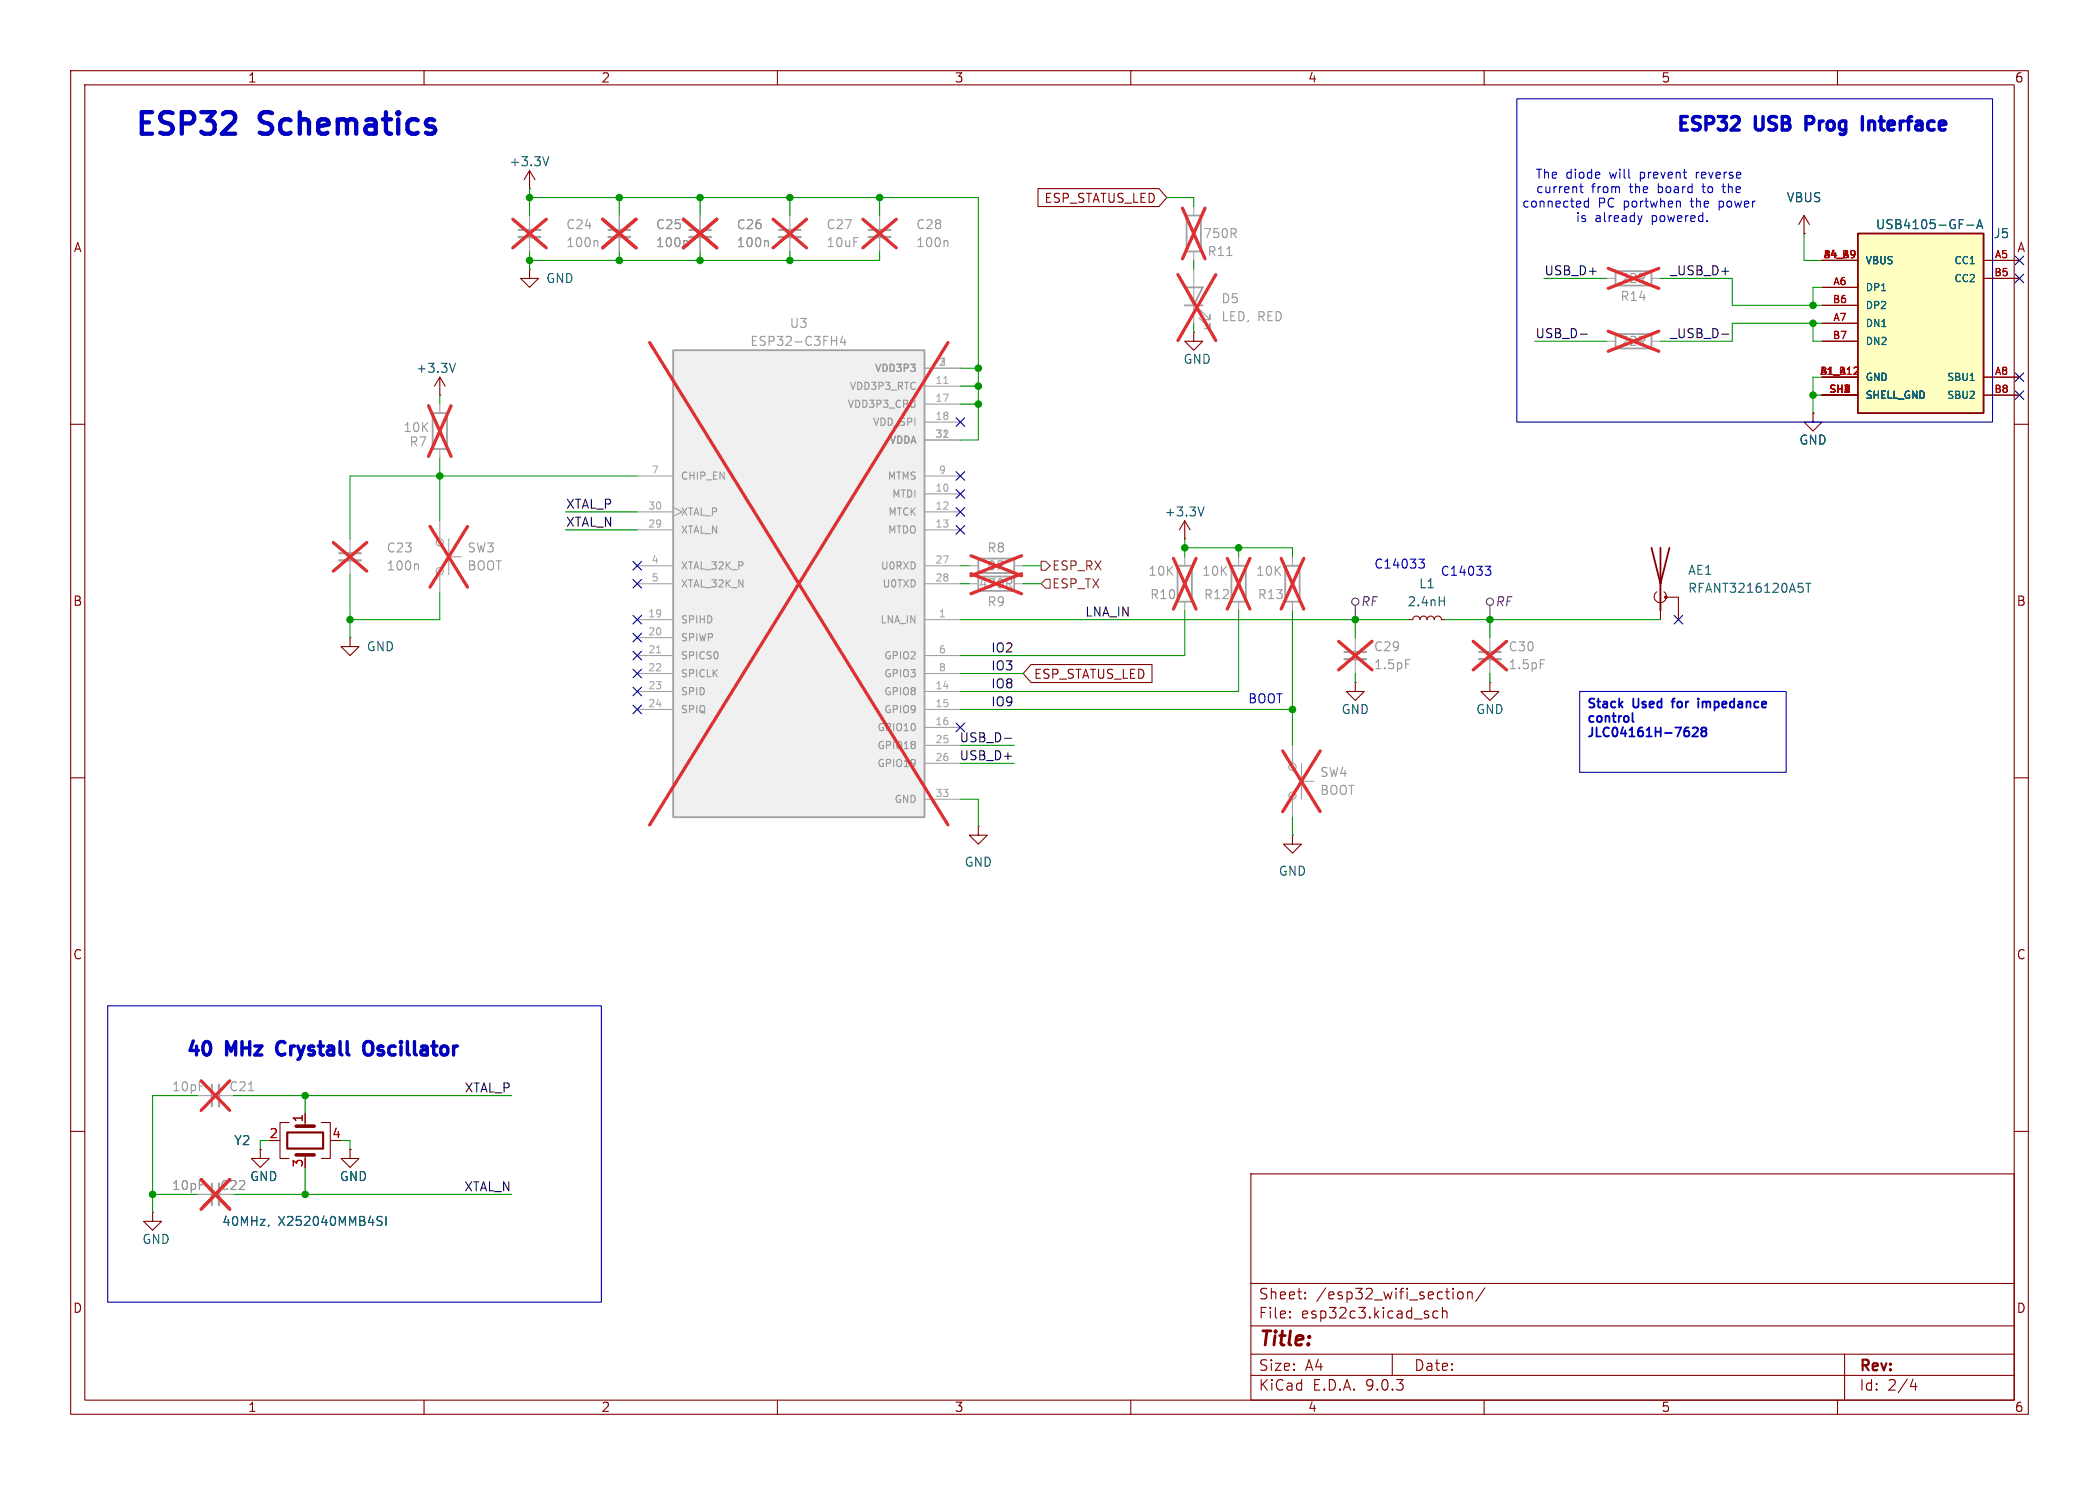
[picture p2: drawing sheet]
<svg xmlns="http://www.w3.org/2000/svg" width="297mm" height="210mm" viewBox="0 0 297 210" stroke-linecap="round" stroke-linejoin="round" font-family="sans-serif">
<g fill="none" stroke="#840000" stroke-width=".15">
<path d="M10 10h277v190h-277zM12 12h273v186h-273zM60 10v2M110 10v2M160 10v2M210 10v2M260 10v2M74.9 38.1v1.3h1.3l-1.3 1.2-1.2-1.2h1.2M74.9 38.1h.1M62.2 55.9h.1M62.2 53.3l-.7 1.3M62.2 53.3l.8 1.3"/>
<path d="M62.2 53.3v2.6M10 60h2M285 60h2M10 110h2M285 110h2M10 160h2M177 166h108v32h-108zM285 160h2M60 198v2M110 198v2M160 198v2M177 194.5h108"/>
<path d="M177 191.5h108M177 187.5h108M177 181.5h108M182.5 186.3h.1l-.1 .1M182.5 186.3v.1M182.5 185.5v.1M182.5 185.5h.1l-.1 .1M184.7 183.6v.1M184.7 183.6h-.1l.1 .1M184.7 182.8v.1M184.7 182.8h-.1l.1 .1M197 191.5v3"/>
<path d="M203.5 185.5l-.5-.1-.3 .3v.4l.2 .2 .1 .1 .5-.1M204.1 185.5a.37 .37 0 0 1 .6 .1v.8M204.1 184.9v1.5M206.4 182.8a.41 .41 0 0 1 .6 .2v.4a.41 .41 0 0 1-.4 .3 .41 .41 0 0 1-.4-.3v-.4zM207.7 182.8a.37 .37 0 0 1 .6 .1v.8M207.7 182.7v1M210 198v2M210.1 182.1l-1.3 2M260 198v2M261 191.5v6.5M270.7 195l-.4 1.1h.9M271 195.6v1"/>
</g>
<path d="M209.3 92.2h3" fill="none" stroke="#a1a1a1" stroke-width=".3"/>
<path d="M209.3 93.2h3" fill="none" stroke="#a1a1a1" stroke-width=".33"/>
<path d="M62.2 57.2v1.2M62.2 63.5v1.3M210.8 90.2v2M210.8 93.2v2.1" fill="none" stroke="#a1a1a1" stroke-width=".15"/>
<path d="M217.9 93.3h.7" fill="none" stroke="#989898" stroke-width=".15"/>
<path d="M60.6 57.4l3.2 7.1M63.8 57.4l-3.2 7.1M208.5 90.7l4.7 4M213.2 90.7l-4.7 4" fill="none" stroke="#e12e31" stroke-width=".46"/>
<path d="M64.4 51.4l-.4 1.2" fill="none" stroke="#006464" stroke-width=".15"/>
<path d="M61.2 58.4h2v5.1h-2z" fill="none" stroke="#a1a1a1" stroke-width=".25"/>
<path d="M262.9 33h17.8v25.4h-17.8z" fill="#ffffc2"/>
<path d="M262.9 33h17.8v25.4h-17.8zM233.7 77.5l1.2 5.1 1.3-5.1M234.9 77.5v8.9" fill="none" stroke="#840000" stroke-width=".25"/>
<g fill="none" stroke="#840000" stroke-width=".15">
<path d="M74.9 26.7h.1M74.9 24.1l-.7 1.3M74.9 24.1l.8 1.3M74.9 24.1v2.6M255.3 33h.1M255.3 30.5l-.8 1.3M255.3 30.5l.7 1.3M255.3 30.5v2.5M257.8 36.8h5.1M280.7 36.8h5M280.7 39.4h5M168.9 47v1.3h1.3l-1.3 1.2-1.3-1.2h1.3"/>
<path d="M168.9 47h.1M256.5 58.4v1.3h-1.2l1.2 1.3 1.3-1.3h-1.3M256.5 58.4h.1M257.8 53.3h5.1M257.8 55.9h5.1M257.8 40.6h5.1M257.8 43.2h5.1M257.8 45.7h5.1M257.8 48.3h5.1M280.7 53.3h5M280.7 55.9h5M167.6 76.2h.1"/>
<path d="M167.6 73.7l-.7 1.2M167.6 73.7l.8 1.2M167.6 73.7v2.5M49.5 90.2v1.2h1.3l-1.3 1.3-1.2-1.3h1.2M49.5 90.2h.1M210.8 96.5v1.3h1.3l-1.3 1.3-1.3-1.3h1.3M210.8 96.5h.1M234.4 83.7a.85 .85 0 0 0-.1 1.2 .85 .85 0 0 0 1.3 0 .85 .85 0 0 0-.1-1.2M234.9 82.6v5M235.7 84.5h1.8v3.1M138.4 116.8v1.3h1.3l-1.3 1.3-1.2-1.3h1.2M138.4 116.8h.1"/>
<path d="M182.9 118.1v1.3h1.2l-1.2 1.3-1.3-1.3h1.3M182.9 118.1h.1M40.9 158.8h-1.3v5h1.3M43.2 157.5v1.3M45.5 158.8h1.2v5h-1.2M21.6 171.5v1.2h1.3l-1.3 1.3-1.3-1.3h1.3M21.6 171.5h.1M36.8 162.6v1.2h1.3l-1.3 1.3-1.2-1.3h1.2M36.8 162.6h.1M39.4 161.3h.2M43.2 163.3v.5M49.5 162.6v1.2h1.3l-1.3 1.3-1.2-1.3h1.2"/>
<path d="M49.5 162.6h.1"/>
</g>
<path d="M77.7 22.2l-.5 1.2M278.3 31.8h1M279.7 32.3l.4-1.2 .4 1.2M279.8 32h.6M278.8 53.8h.6M170.4 71.7l-.5 1.3M255.5 82.5h.7M255.9 82.5v1.3M38 173.2l-.1 .3M53.6 172.6l.3 .2 .2 .3-.3 .2h-.3M53.6 172l.5 .1M54.6 172v1.3" fill="none" stroke="#006464" stroke-width=".15"/>
<path d="M262.3 53h.6M262.9 52v.4" fill="none" stroke="#a90000" stroke-width=".15"/>
<path d="M73.4 32.5h3.1M86.1 32.5h3.1M97.5 32.5h3.1M110.2 32.5h3.1M48 78.2h3.1M190.2 92.2h3.1M30 153.4v3.1M30 167.4v3" fill="none" stroke="#a1a1a1" stroke-width=".3"/>
<path d="M73.4 33.5h3.1M86.1 33.5h3.1M97.5 33.5h3.1M110.2 33.5h3.1M48 79.2h3.1M190.2 93.2h3.1M31 153.4v3.1M31 167.4v3" fill="none" stroke="#a1a1a1" stroke-width=".33"/>
<g fill="none" stroke="#a1a1a1" stroke-width=".15">
<path d="M74.9 30.5v2M74.9 33.5v2.1M87.6 30.5v2M87.6 33.5v2.1M99.1 30.5v2M99.1 33.5v2.1M111.8 30.5v2M111.8 33.5v2.1M168.9 29.2v1.3M168.9 35.6v1.2M168.9 38.1v7.6M227.3 39.4h1.3"/>
<path d="M233.7 39.4h1.2M169.7 45l1.5 1.5v-.8v.8h-.8M169.7 43.7l1.5 1.5v-.7v.7h-.8M227.3 48.3h1.3M233.7 48.3h1.2M49.5 76.2v2M49.5 79.2v2.1M62.2 73.7v2.5M63.5 78.7h1.8M63.5 76.2v5.1M167.6 78.7v1.3M175.3 78.7v1.3"/>
<path d="M182.9 78.7v1.3M62.2 81.3v2.5M137.2 80h1.2M137.2 82.6h1.2M143.5 80h1.3M143.5 82.6h1.3M167.6 85.1v1.3M175.3 85.1v1.3M182.9 85.1v1.3M191.8 90.2v2M191.8 93.2v2.1M182.9 105.4v2.6"/>
<path d="M182.9 113v2.6M184.1 110.5h1.8M184.1 108v5M27.9 154.9h2.1M31 154.9h2M27.9 168.9h2.1"/>
<circle cx="62.2" cy="76.7" r=".51"/>
<circle cx="62.2" cy="80.8" r=".51"/>
<circle cx="182.9" cy="112.5" r=".51"/>
<circle cx="182.9" cy="108.5" r=".51"/>
</g>
<path d="M84.4 34l.2 .2v.7M97.1 34l.2 .2v.7M108.5 34l.2 .2v.7M173.6 36.1h.7M59 79.7l.2 .2v.7M198.9 93.3h.6M35.2 154.2h.7" fill="none" stroke="#989898" stroke-width=".15"/>
<g fill="none" stroke="#e12e31" stroke-width=".46">
<path d="M72.6 31l4.7 4M77.3 31l-4.7 4M85.3 31l4.7 4M90 31l-4.7 4M96.7 31l4.7 4M101.4 31l-4.7 4M109.4 31l4.7 4M114.1 31l-4.7 4M166.7 38.8l5.3 9.4M167.3 29.4l3.2 7.2M170.5 29.4l-3.2 7.2M172 38.8l-5.3 9.4"/>
<path d="M227.6 38l7.1 2.8M234.7 38l-7.1 2.8M227.6 46.8l7.1 2.9M234.7 46.8l-7.1 2.9M47.2 76.7l4.7 4.1M51.9 76.7l-4.7 4.1M60.8 74.4l5.4 8.6M66.2 74.4l-5.4 8.6M137.4 78.6l7.2 2.8M144.6 78.6l-7.2 2.8M166 79l3.2 7.1M169.2 79l-3.2 7.1"/>
<path d="M173.7 79l3.2 7.1M176.9 79l-3.2 7.1M181.3 79l3.2 7.1M184.5 79l-3.2 7.1M137.4 81.1l7.2 2.9M144.6 81.1l-7.2 2.9M189.4 90.7l4.7 4M194.1 90.7l-4.7 4M181.5 106.2l5.3 8.6M186.8 106.2l-5.3 8.6M28.5 152.8l4 4.2M32.5 152.8l-4 4.2"/>
<path d="M28.5 166.8l4 4.2M32.5 166.8l-4 4.2"/>
</g>
<path d="M167.9 30.5h2v5.1h-2zM228.6 38.4h5.1v2h-5.1zM167.6 40.6h2.6l-1.3 2.6zM167.6 43.2h2.6M228.6 47.2h5.1v2.1h-5.1zM138.4 79h5.1v2h-5.1zM138.4 81.5h5.1v2.1h-5.1zM166.6 80h2.1v5.1h-2.1zM174.2 80h2.1v5.1h-2.1zM181.9 80h2v5.1h-2z" fill="none" stroke="#a1a1a1" stroke-width=".25"/>
<circle cx="235.7" cy="84.5" r=".18" fill="#840000" stroke="#840000" stroke-width=".15"/>
<path d="M41.9 159.3h2.5M41.9 163.3h2.5" fill="none" stroke="#840000" stroke-width=".51"/>
<path d="M40.6 160.1h5.1v2.3h-5.1z" fill="none" stroke="#840000" stroke-width=".3"/>
<path d="M95.2 49.5h35.6v66.1h-35.6z" fill="#f0f0f0"/>
<path d="M95.2 49.5h35.6v66.1h-35.6z" fill="none" stroke="#a1a1a1" stroke-width=".25"/>
<g fill="none" stroke="#a1a1a1" stroke-width=".15">
<path d="M87.6 30.5v2M87.6 33.5v2.1M99.1 30.5v2M99.1 33.5v2.1M124.5 30.5v2M124.5 33.5v2.1M130.8 52.1h5.1M130.8 54.6h5.1M130.8 57.2h5.1M130.8 59.7h5.1M90.2 67.3h5M90.2 72.4h5"/>
<path d="M90.2 74.9h5M95.2 71.8l1.3 .6-1.3 .6M130.8 67.3h5.1M130.8 72.4h5.1M130.8 74.9h5.1M130.8 62.2h5.1M130.8 69.9h5.1M90.2 80h5M90.2 82.6h5M90.2 87.6h5M90.2 90.2h5M90.2 92.7h5"/>
<path d="M90.2 95.3h5M90.2 97.8h5M130.8 80h5.1M130.8 82.6h5.1M130.8 87.6h5.1M130.8 92.7h5.1M130.8 95.3h5.1M130.8 97.8h5.1M90.2 100.3h5M130.8 100.3h5.1M130.8 102.9h5.1M130.8 105.4h5.1"/>
<path d="M130.8 108h5.1M130.8 113h5.1M27.9 168.9h2.1"/>
</g>
<path d="M133.5 54.2h.6M92.9 92.3h.6" fill="none" stroke="#aaa" stroke-width=".15"/>
<path d="M97.1 34l.2 .2v.7M108.5 34l.2 .2v.7M133.9 34l.2 .2v.7M117.7 48.2h.7M118.4 47.6v1.2M119.2 47.5l-.3 .9h.8M119.5 48v.8" fill="none" stroke="#989898" stroke-width=".15"/>
<path d="M85.3 31l4.7 4M90 31l-4.7 4M96.7 31l4.7 4M101.4 31l-4.7 4M122.1 31l4.7 4M126.8 31l-4.7 4M91.9 48.4l42.2 68.3M134.1 48.4l-42.2 68.3M28.5 166.8l4 4.2M32.5 166.8l-4 4.2" fill="none" stroke="#e12e31" stroke-width=".46"/>
<g fill="none" stroke="#840000" stroke-width=".15">
<path d="M146.9 26.7h17.1l1.1 1.2-1.1 1.3h-17.1zM255.3 33h.1M257.8 36.8h5.1M280.7 36.8h5M280.7 39.4h5M256.5 58.4h.1M257.8 53.3h5.1M257.8 55.9h5.1M257.8 40.6h5.1M257.8 43.2h5.1M257.8 45.7h5.1M257.8 48.3h5.1"/>
<path d="M280.7 53.3h5M280.7 55.9h5M145.9 94h17.1v2.5h-17.1l-1.1-1.2zM191.8 96.5v1.3h1.2l-1.2 1.3-1.3-1.3h1.3M191.8 96.5h.1M199.4 87.6h.5a.51 .51 0 0 1 .5-.5 .51 .51 0 0 1 .5 .5 .51 .51 0 0 1 .5-.5 .51 .51 0 0 1 .5 .5 .51 .51 0 0 1 .5-.5 .51 .51 0 0 1 .5 .5 .51 .51 0 0 1 .6-.5 .51 .51 0 0 1 .5 .5h.5M43.2 157.5v1.3M36.8 162.6h.1M49.5 162.6h.1"/>
</g>
<path d="M278.3 31.8h1M279.7 32.3l.4-1.2 .4 1.2M279.8 32h.6M278.8 53.8h.6M203.7 85h.7M204.4 84.4v1.3M38 173.2l-.1 .3M53.6 172.6l.3 .2 .2 .3-.3 .2h-.3M53.6 172l.5 .1M54.6 172v1.3" fill="none" stroke="#006464" stroke-width=".15"/>
<path d="M122.9 32.5h3.1" fill="none" stroke="#a1a1a1" stroke-width=".3"/>
<path d="M122.9 33.5h3.1" fill="none" stroke="#a1a1a1" stroke-width=".33"/>
<g fill="none" stroke="#484848" stroke-width=".15">
<path d="M191.8 85.6v2M210.8 85.6v2"/>
<circle cx="191.8" cy="85.1" r=".51"/>
<circle cx="210.8" cy="85.1" r=".51"/>
</g>
<path d="M147.3 79.4h.7l.6 .6-.6 .6h-.7zM148 81.9h.6v1.3h-.6l-.7-.6z" fill="none" stroke="#725600" stroke-width=".15"/>
<path d="M223.6 47.3h1M243.6 47.3h1M142.1 104.4h1" fill="none" stroke="#0f0f0f" stroke-width=".15"/>
<g fill="none" stroke="#009600" stroke-width=".15">
<path d="M74.9 26.7v3.8M74.9 35.6v2.5M74.9 27.9h63.5v34.3h-2.5M87.6 27.9v2.6M87.6 35.6v1.2M99.1 27.9v2.6M99.1 35.6v1.2M111.8 27.9v2.6M111.8 35.6v1.2M124.5 35.6v1.2h-49.6M124.5 27.9v2.6M165.1 27.9h3.8v1.3"/>
<path d="M168.9 36.8v1.3M218.4 39.4h8.9M234.9 39.4h10.2v3.8h12.7M255.3 33v3.8h2.5M62.2 55.9v1.3M135.9 52.1h2.5M135.9 57.2h2.5M135.9 54.6h2.5M168.9 45.7v1.3M217.2 48.3h10.1M256.5 45.7v2.6h1.3M256.5 55.9h1.3"/>
<path d="M257.8 45.7h-12.7v2.6h-10.2M257.8 40.6h-1.3v2.6M257.8 53.3h-1.3v5.1M62.2 64.8v8.9M80 74.9h10.2M80 72.4h10.2M90.2 67.3h-40.7v8.9M167.6 77.5h15.3v1.2M167.6 76.2v2.5M175.3 77.5v1.2M49.5 81.3v8.9M62.2 83.8v3.8h-12.7"/>
<path d="M135.9 82.6h1.3M135.9 80h1.3M135.9 87.6h63.5M135.9 95.3h8.9M144.8 82.6h2.5M144.8 80h2.5M167.6 86.4v6.3h-31.7M175.3 86.4v11.4h-39.4M182.9 86.4v19M191.8 87.6v2.6M191.8 95.3v1.2M204.5 87.6h30.4"/>
<path d="M210.8 87.6v2.6M210.8 95.3v1.2M135.9 113h2.5v3.8M135.9 100.3h47M135.9 108h7.6M135.9 105.4h7.6M182.9 115.6v2.5M27.9 154.9h-6.3v16.6M33 154.9h39.4M43.2 154.9v2.6M21.6 168.9h6.3M33 168.9h39.4"/>
<path d="M38.1 161.3h-1.3v1.3M43.2 165.1v3.8M48.3 161.3h1.2v1.3"/>
</g>
<g fill="none" stroke="#000084" stroke-width=".15">
<path d="M285.1 38.8l1.3 1.2M285.1 36.2l1.3 1.2M286.4 38.8l-1.3 1.2M286.4 36.2l-1.3 1.2M135.3 59.1l1.2 1.2M136.5 59.1l-1.2 1.2M285.1 55.3l1.3 1.2M285.1 52.7l1.3 1.2M286.4 55.3l-1.3 1.2M286.4 52.7l-1.3 1.2M89.6 79.4l1.2 1.2M90.8 79.4l-1.2 1.2"/>
<path d="M135.3 71.8l1.2 1.2M135.3 66.7l1.2 1.2M135.3 69.2l1.2 1.3M135.3 74.3l1.2 1.2M136.5 71.8l-1.2 1.2M136.5 66.7l-1.2 1.2M136.5 69.2l-1.2 1.3M136.5 74.3l-1.2 1.2M89.6 87l1.2 1.2M89.6 99.7l1.2 1.2M89.6 89.6l1.2 1.2M89.6 97.2l1.2 1.2"/>
<path d="M89.6 94.6l1.2 1.3M89.6 81.9l1.2 1.3M89.6 92.1l1.2 1.2M90.8 87l-1.2 1.2M90.8 99.7l-1.2 1.2M90.8 89.6l-1.2 1.2M90.8 97.2l-1.2 1.2M90.8 94.6l-1.2 1.3M90.8 81.9l-1.2 1.3M90.8 92.1l-1.2 1.2M236.9 87l1.2 1.2M238.1 87l-1.2 1.2"/>
<path d="M135.3 102.3l1.2 1.2M136.5 102.3l-1.2 1.2"/>
</g>
<g fill="none" stroke="#0000c2" stroke-width=".15">
<path d="M214.6 14h67.3v45.7h-67.3zM223.5 26.4h.5M223.7 26v1.1l.1 .1h.2M224.8 28v1.3M224.8 28.5l-.4-.1-.2 .3v.3l.1 .2h.5M232.3 30.5l-.3 .8M237.6 28.4l.2 .2v.7M241.5 31.2v.1M243.7 26.4h.4M243.8 26l.1 1.2M200.8 79.1h.7l-.4 .5 .4 .1v.4l-.2 .2h-.4M210.1 80.1h.8l-.4 .5 .4 .1v.4l-.2 .3h-.4"/>
<path d="M223.5 97.8h29.2v11.4h-29.2zM15.2 142.2h69.9v42h-69.9z"/>
</g>
<g fill="none" stroke="#0000c2" stroke-width=".25">
<path d="M225.6 98.9l-.5-.1-.2 .1M226.2 98.8v1.1M229.1 98.8v1.3M231.1 98.8v1M231.8 98.8v1M235.1 98.8v1.3M236.5 99.2h.5M237 98.8l-.3 .1v.1M240.3 98.8v.1M240.3 99.2v.9M245.4 98.8v1.3M225.3 102.9v.9"/>
<path d="M225.9 102.9v1.2M228.3 100.8v1.1M229.7 102.8l-.3 .9M230.9 102.9v1.2M231 100.8v1.1l.2 .2M232.4 102.9l-.4 .1M233.2 103.1l.1-.2v1.2M234.3 102.9v1.2M235 102.9v1.2M237 102.9h.9l-.6 1.2M238.9 102.9l-.4 .1M239.5 103l.2-.1h.3l.2 .1v.2v.2l-.7 .7h.7"/>
<path d="M241 103.4l-.3-.2 .3-.3h.2l.3 .2-.3 .3M241 103.4l-.3 .3 .1 .3 .2 .1h.3l.2-.2v-.2l-.3-.3M241 103.4h.2"/>
</g>
<path d="M245.9 16.6a.52 .52 0 0 1 .1 .7l-1.1 1.1h1.2M255.5 17.5h.8M256.3 16.5h-.8v1.9M263.5 16.5v1.9M264.4 17.1v1.3M265 17.1h-.3l-.3 .2M39.8 147.3a1.03 1.03 0 0 0-.7 .9 1.03 1.03 0 0 0 .7 1M51.6 147.6a.64 .64 0 0 1 .7-.3 .64 .64 0 0 1 .5 .6v.7a.64 .64 0 0 1-.7 .6 .64 .64 0 0 1-.6-.6z" fill="none" stroke="#0000c2" stroke-width=".48"/>
<path d="M31.4 18.9h1.9M33.1 16.2l.2 .2-.2 .8" fill="none" stroke="#0000c2" stroke-width=".61"/>
<path d="M262.3 53h.6M262.9 52v.4" fill="none" stroke="#a90000" stroke-width=".15"/>
<g fill="#009600" stroke="#009600" stroke-width=".15">
<circle cx="138.4" cy="57.2" r=".46"/>
<circle cx="138.4" cy="54.6" r=".46"/>
<circle cx="138.4" cy="52.1" r=".46"/>
<circle cx="99.1" cy="27.9" r=".46"/>
<circle cx="99.1" cy="36.8" r=".46"/>
<circle cx="111.8" cy="27.9" r=".46"/>
<circle cx="111.8" cy="36.8" r=".46"/>
<circle cx="124.5" cy="27.9" r=".46"/>
<circle cx="256.5" cy="55.9" r=".46"/>
<circle cx="256.5" cy="43.2" r=".46"/>
<circle cx="256.5" cy="45.7" r=".46"/>
<circle cx="167.6" cy="77.5" r=".46"/>
<circle cx="49.5" cy="87.6" r=".46"/>
<circle cx="43.2" cy="154.9" r=".46"/>
<circle cx="43.2" cy="168.9" r=".46"/>
<circle cx="21.6" cy="168.9" r=".46"/>
<circle cx="87.6" cy="27.9" r=".46"/>
<circle cx="74.9" cy="36.8" r=".46"/>
<circle cx="87.6" cy="36.8" r=".46"/>
<circle cx="62.2" cy="67.3" r=".46"/>
<circle cx="74.9" cy="27.9" r=".46"/>
<circle cx="182.9" cy="100.3" r=".46"/>
<circle cx="191.8" cy="87.6" r=".46"/>
<circle cx="210.8" cy="87.6" r=".46"/>
<circle cx="175.3" cy="77.5" r=".46"/>
</g>
<g font-size="4.2" fill="#0000c2">
<text x="18.7" y="20">ESP32</text>
<text x="36.8" y="20">Schematics</text>
</g>
<text font-size="2.8" fill="#840000" x="178" y="190.9">Title:</text>
<g font-size="2.7" fill="#0000c2">
<text x="236.9" y="19.2">ESP32</text>
<text x="248.4" y="19.2">USB</text>
<text x="256.7" y="19.2">Prog</text>
<text x="265.7" y="19.2">Interface</text>
<text x="26" y="150">40</text>
<text x="32.1" y="150">MHz</text>
<text x="40.4" y="150">Crystall</text>
<text x="53.7" y="150">Oscillator</text>
</g>
<g font-size="2.1" fill="#840000">
<text x="178" y="184">Sheet:</text>
<text x="186.2" y="184">/esp32_wifi_section/</text>
<text x="178" y="186.7">File:</text>
<text x="184.1" y="186.7">esp32c3.kicad_sch</text>
<text x="178" y="196.9">KiCad</text>
<text x="178" y="194.1">Size:</text>
<text x="184.7" y="194.1">A4</text>
<text x="185.7" y="196.9">E.D.A.</text>
<text x="193.3" y="196.9">9.0.3</text>
<text x="200" y="194.1">Date:</text>
<text x="263" y="194.3">Rev:</text>
<text x="263" y="196.9">Id:</text>
<text x="267.1" y="196.9">2/4</text>
</g>
<g font-size="1.8" fill="#840000">
<text x="35" y="11.9">1</text>
<text x="85" y="11.9">2</text>
<text x="135" y="11.9">3</text>
<text x="185" y="11.9">4</text>
<text x="235" y="11.9">5</text>
<text x="285" y="11.9">6</text>
<text x="147.7" y="28.9">ESP_STATUS_LED</text>
<text x="10.3" y="35.9">A</text>
<text x="285.3" y="35.9">A</text>
<text x="10.3" y="85.9">B</text>
<text x="285.3" y="85.9">B</text>
<text x="146.2" y="96.2">ESP_STATUS_LED</text>
<text x="10.3" y="135.9">C</text>
<text x="285.3" y="135.9">C</text>
<text x="10.3" y="185.9">D</text>
<text x="285.3" y="185.9">D</text>
<text x="35" y="199.9">1</text>
<text x="85" y="199.9">2</text>
<text x="135" y="199.9">3</text>
<text x="185" y="199.9">4</text>
<text x="235" y="199.9">5</text>
<text x="285" y="199.9">6</text>
</g>
<g font-size="1.8" fill="#006464">
<text x="72" y="23.7">+3.3V</text>
<text x="252.7" y="28.8">VBUS</text>
<text x="265.3" y="32.6">USB4105-GF-A</text>
<text x="282" y="33.9">J5</text>
<text x="77.2" y="40.2">GND</text>
<text x="58.8" y="52.9">+3.3V</text>
<text x="167.4" y="51.7">GND</text>
<text x="254.5" y="63.1">GND</text>
<text x="164.7" y="73.3">+3.3V</text>
<text x="200.7" y="83.4">L1</text>
<text x="238.8" y="81.5">AE1</text>
<text x="199.1" y="86">2.4nH</text>
<text x="238.8" y="84">RFANT3216120A5T</text>
<text x="51.8" y="92.3">GND</text>
<text x="189.7" y="101.2">GND</text>
<text x="208.8" y="101.2">GND</text>
<text x="136.4" y="122.8">GND</text>
<text x="180.8" y="124.1">GND</text>
<text x="33" y="162.2">Y2</text>
<text x="35.3" y="167.2">GND</text>
<text x="48" y="167.2">GND</text>
<text x="31.3" y="173.6">40MHz,</text>
<text x="39.4" y="173.6">X252040MMB4SI</text>
<text x="20" y="176.1">GND</text>
</g>
<g font-size="1.8" fill="#0000c2">
<text x="215.3" y="29.6">connected</text>
<text x="217.2" y="25.5">The</text>
<text x="217.3" y="27.5">current</text>
<text x="221.6" y="25.5">diode</text>
<text x="225.2" y="27.5">from</text>
<text x="226.1" y="29.6">PC</text>
<text x="227.9" y="25.5">will</text>
<text x="229.8" y="29.6">portwhen</text>
<text x="230.7" y="27.5">the</text>
<text x="232.3" y="25.5">prevent</text>
<text x="234.9" y="27.5">board</text>
<text x="239.5" y="29.6">the</text>
<text x="240.4" y="25.5">reverse</text>
<text x="241.4" y="27.5">to</text>
<text x="243.7" y="29.6">power</text>
<text x="244.5" y="27.5">the</text>
<text x="222.9" y="31.6">is</text>
<text x="225.7" y="31.6">already</text>
<text x="233.8" y="31.6">powered.</text>
<text x="194.4" y="80.6">C14033</text>
<text x="203.8" y="81.6">C14033</text>
<text x="176.5" y="99.7">BOOT</text>
<text x="224.5" y="100.8">Stack</text>
<text x="231.1" y="100.8">Used</text>
<text x="237.2" y="100.8">for</text>
<text x="241.4" y="100.8">impedance</text>
<text x="224.5" y="102.8">control</text>
<text x="224.5" y="104.9">JLC04161H-7628</text>
</g>
<g font-size="1.8" fill="#989898">
<text x="80" y="35.2">100n</text>
<text x="80" y="32.6">C24</text>
<text x="92.7" y="35.2">100n</text>
<text x="92.7" y="32.6">C25</text>
<text x="104.1" y="35.2">100n</text>
<text x="104.1" y="32.6">C26</text>
<text x="116.8" y="32.6">C27</text>
<text x="116.8" y="35.2">10uF</text>
<text x="129.5" y="35.2">100n</text>
<text x="129.5" y="32.6">C28</text>
<text x="170.2" y="33.9">750R</text>
<text x="170.8" y="36.4">R11</text>
<text x="229.2" y="40.2">22R</text>
<text x="111.7" y="46.6">U3</text>
<text x="172.7" y="43.1">D5</text>
<text x="172.7" y="45.6">LED,</text>
<text x="178" y="45.6">RED</text>
<text x="229.2" y="42.8">R14</text>
<text x="106.1" y="49.1">ESP32-C3FH4</text>
<text x="229.2" y="49.1">22R</text>
<text x="57" y="61.3">10K</text>
<text x="57.8" y="63.3">R7</text>
<text x="54.6" y="80.9">100n</text>
<text x="54.6" y="78.3">C23</text>
<text x="66" y="78.3">SW3</text>
<text x="66" y="80.9">BOOT</text>
<text x="138.4" y="83.4">470R</text>
<text x="139.6" y="78.3">R8</text>
<text x="139.6" y="80.9">0R</text>
<text x="162.4" y="81.6">10K</text>
<text x="170" y="81.6">10K</text>
<text x="177.6" y="81.6">10K</text>
<text x="139.6" y="86">R9</text>
<text x="162.6" y="84.9">R10</text>
<text x="170.3" y="84.9">R12</text>
<text x="177.9" y="84.9">R13</text>
<text x="194.3" y="92.3">C29</text>
<text x="194.3" y="94.8">1.5pF</text>
<text x="213.4" y="92.3">C30</text>
<text x="213.4" y="94.8">1.5pF</text>
<text x="186.7" y="110.1">SW4</text>
<text x="186.7" y="112.6">BOOT</text>
<text x="24.2" y="154.5">10pF</text>
<text x="32.3" y="154.5">C21</text>
<text x="24.2" y="168.5">10pF</text>
</g>
<g font-size="1.8" fill="#0f0f0f">
<text x="218.4" y="39">USB_D+</text>
<text x="236.2" y="39">_USB_D+</text>
<text x="217.2" y="47.9">USB_D-</text>
<text x="236.2" y="47.9">_USB_D-</text>
<text x="80" y="72">XTAL_P</text>
<text x="80" y="74.6">XTAL_N</text>
<text x="153.5" y="87.3">LNA_IN</text>
<text x="140.2" y="92.4">IO2</text>
<text x="140.2" y="94.9">IO3</text>
<text x="140.2" y="100">IO9</text>
<text x="140.2" y="97.4">IO8</text>
<text x="135.7" y="105.1">USB_D-</text>
<text x="135.7" y="107.6">USB_D+</text>
<text x="65.7" y="154.6">XTAL_P</text>
<text x="65.6" y="168.6">XTAL_N</text>
</g>
<g font-size="1.8" fill="#725600">
<text x="148.8" y="83.4">ESP_TX</text>
<text x="148.8" y="80.9">ESP_RX</text>
</g>
<g font-size="1.8" fill="#840084">
<text x="192.5" y="86">RF</text>
<text x="211.5" y="86">RF</text>
</g>
<g font-size="1.8" fill="#a90000">
<text x="38" y="161">2</text>
<text x="42.9" y="158.8" transform="rotate(-90 42.9 158.8)">1</text>
<text x="46.9" y="161">4</text>
<text x="42.9" y="165.2" transform="rotate(-90 42.9 165.2)">3</text>
</g>
<text font-size="1.8" fill="#a1a1a1" x="31.1" y="168.5">C22</text>
<g font-size="1.4" fill="#a90000">
<text x="257.9" y="36.6">A4_B9</text>
<text x="257.9" y="36.6">B</text>
<text x="259.3" y="40.4">A6</text>
<text x="260.4" y="36.6">A</text>
<text x="282.1" y="39.1">B5</text>
<text x="282.2" y="36.6">A5</text>
<text x="259.2" y="42.9">B6</text>
<text x="259.3" y="45.5">A7</text>
<text x="257.4" y="53.1">A1_B12</text>
<text x="257.4" y="53.1">B</text>
<text x="259.2" y="48">B7</text>
<text x="260" y="53.1">A</text>
<text x="282.2" y="53.1">A8</text>
<text x="258.7" y="55.6">SH1</text>
<text x="260.7" y="55.6">2</text>
<text x="282.1" y="55.6">B8</text>
</g>
<g font-size="1.4" fill="#006464">
<text x="263.9" y="37.6">VBUS</text>
<text x="263.9" y="41.4">DP1</text>
<text x="276.4" y="37.6">CC1</text>
<text x="276.4" y="40.1">CC2</text>
<text x="263.9" y="43.9">DP2</text>
<text x="263.9" y="46.5">DN1</text>
<text x="263.9" y="49">DN2</text>
<text x="263.9" y="54.1">GND</text>
<text x="263.9" y="56.6">SHELL_GND</text>
<text x="275.4" y="54.1">SBU1</text>
<text x="275.4" y="56.6">SBU2</text>
</g>
<g font-size="1.4" fill="#989898">
<text x="123.7" y="52.8">VDD3P3</text>
<text x="119.8" y="57.9">VDD3P3_CPU</text>
<text x="120.1" y="55.3">VDD3P3_RTC</text>
<text x="123.4" y="60.4">VDD_SPI</text>
<text x="125.8" y="63">VDDA</text>
<text x="96.3" y="68">CHIP_EN</text>
<text x="125.5" y="68">MTMS</text>
<text x="126.1" y="70.6">MTDI</text>
<text x="96.3" y="73.1">XTAL_P</text>
<text x="96.3" y="75.7">XTAL_N</text>
<text x="125.5" y="75.7">MTDO</text>
<text x="125.6" y="73.1">MTCK</text>
<text x="96.3" y="80.7">XTAL_32K_P</text>
<text x="96.3" y="83.3">XTAL_32K_N</text>
<text x="124.5" y="80.7">U0RXD</text>
<text x="124.8" y="83.3">U0TXD</text>
<text x="96.3" y="88.4">SPIHD</text>
<text x="124.5" y="88.4">LNA_IN</text>
<text x="96.3" y="90.9">SPIWP</text>
<text x="96.3" y="93.4">SPICS0</text>
<text x="96.3" y="96">SPICLK</text>
<text x="125" y="93.4">GPIO2</text>
<text x="125" y="96">GPIO3</text>
<text x="96.3" y="98.5">SPID</text>
<text x="96.3" y="101.1">SPIQ</text>
<text x="125" y="98.5">GPIO8</text>
<text x="125" y="101.1">GPIO9</text>
<text x="124" y="103.6">GPIO10</text>
<text x="124" y="106.1">GPIO18</text>
<text x="124" y="108.7">GPIO19</text>
<text x="126.4" y="113.8">GND</text>
</g>
<g font-size="1.4" fill="#aaa">
<text x="132.7" y="51.8">2</text>
<text x="132.3" y="54.4">11</text>
<text x="132.3" y="56.9">17</text>
<text x="132.3" y="59.4">18</text>
<text x="132.3" y="62">31</text>
<text x="133" y="62">2</text>
<text x="92.1" y="67.1">7</text>
<text x="132.3" y="69.6">10</text>
<text x="132.7" y="67.1">9</text>
<text x="91.6" y="72.1">30</text>
<text x="91.6" y="74.7">29</text>
<text x="132.3" y="72.1">12</text>
<text x="132.3" y="74.7">13</text>
<text x="92.1" y="79.8">4</text>
<text x="92.1" y="82.3">5</text>
<text x="132.3" y="79.8">27</text>
<text x="132.3" y="82.3">28</text>
<text x="91.6" y="87.4">19</text>
<text x="91.6" y="89.9">20</text>
<text x="132.7" y="87.4">1</text>
<text x="91.6" y="92.5">21</text>
<text x="91.6" y="95">22</text>
<text x="132.7" y="92.5">6</text>
<text x="132.7" y="95">8</text>
<text x="91.6" y="97.5">23</text>
<text x="91.6" y="100.1">24</text>
<text x="132.3" y="97.5">14</text>
<text x="132.3" y="100.1">15</text>
<text x="132.3" y="102.6">16</text>
<text x="132.3" y="105.2">25</text>
<text x="132.3" y="107.7">26</text>
<text x="132.3" y="112.8">33</text>
</g>
</svg>
